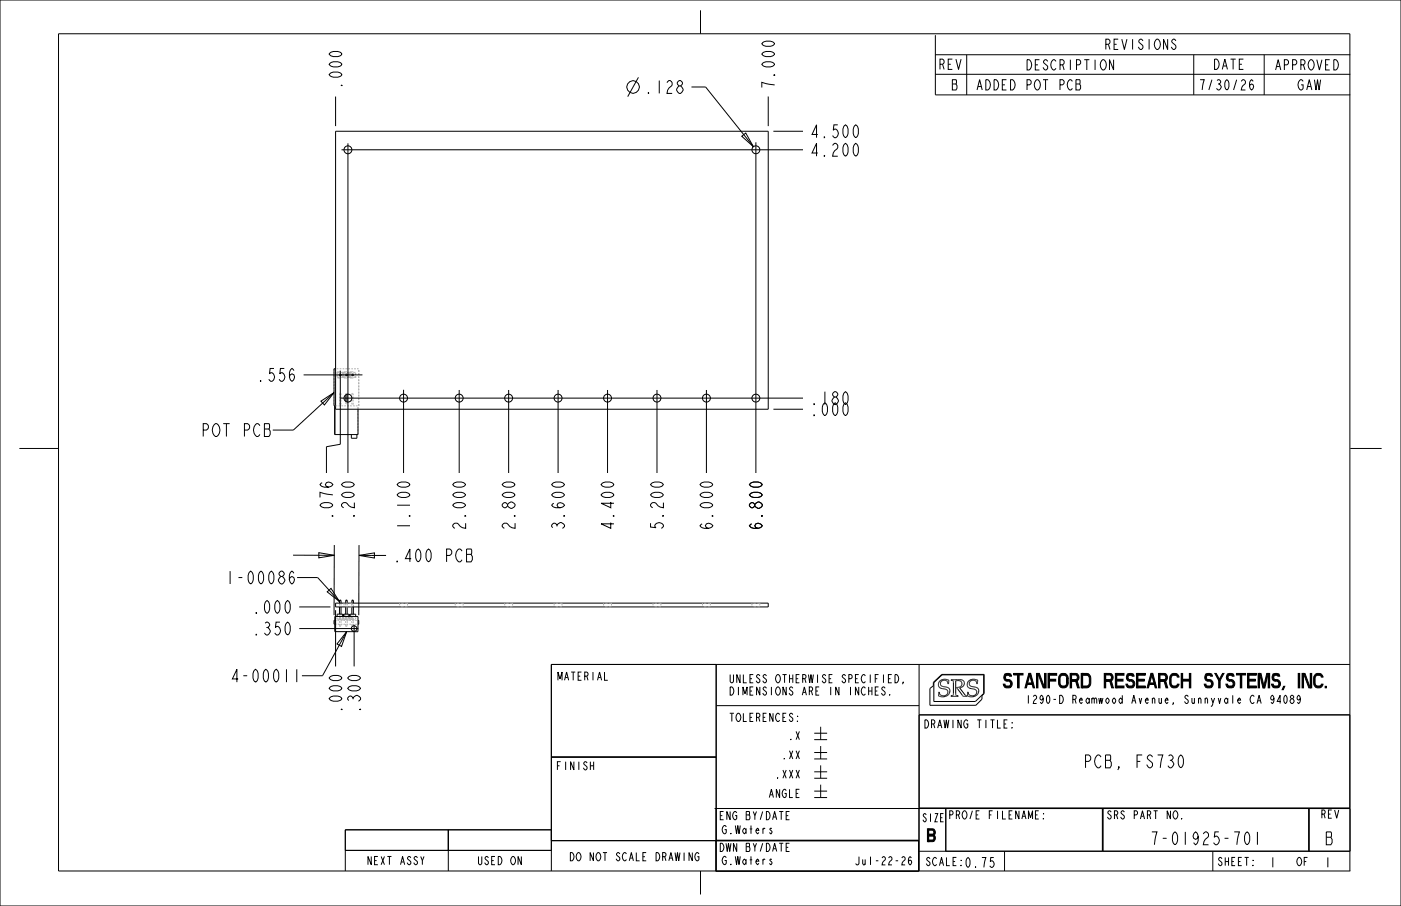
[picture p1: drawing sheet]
<svg xmlns="http://www.w3.org/2000/svg" width="432mm" height="279mm" viewBox="0 0 432 279" stroke-linecap="round" stroke-linejoin="round" font-family="sans-serif">
<g fill="none" stroke="#000" stroke-width=".31">
<path d="M0 0h431.8v279.4h-431.8zM215.9 3.2v7.2M288.3 10.8v18.5h127.9M288.3 16.9h127.9M297.9 16.9v12.4M367.9 16.9v12.4M389.6 16.9v12.4M103.4 29.8v9.1M196.8 23.9l-3.3 5.9M213.1 26.8h4.4l14.7 18.4M236.8 29.8v9.1M288.3 22.9h127.9"/>
<path d="M386.2 25.1l-.4-.5a2.15 2.15 0 0 0 0 3.2 1.05 1.05 0 0 0 0-1.9l-.5 .3-.2 .5M405.1 24.6l.5 3.2 .5-3.2 .4 3.2 .5-3.2M103.4 40.5h133.4v85.7h-133.4zM105.3 46.2h142.2M107.2 44.2v101.7M228.6 42l1.3-1 2.3 4.2zM233 43.9v102M238.4 40.5h9.1M93.6 115.6h18.1M103.4 113.7h-.4v11.5h.4M104.6 115.4v.5M104.6 115.4l.2 .1"/>
<path d="M104.6 115.9h.5M104.6 115.4h.5M104.8 115.5v.2M104.8 115.7h.2M104.8 115.5h.2M104.8 115.7l-.2 .2M104.9 114.3v22.7l-4.3 .8v8.1M105 115.5v.2M105 115.7l.1 .2M105.1 115.4v.5M105.1 115.4l-.1 .1M106.5 115.4v.5"/>
<path d="M106.5 115.4l.2 .1M106.5 115.9h.5M106.5 115.4h.5M106.7 115.5v.2M106.7 115.7h.2M106.7 115.5h.2M106.7 115.7l-.2 .2M106.9 115.5v.2M106.9 115.7l.1 .2M107 115.4v.5M107 115.4l-.1 .1M108.4 115.4v.5"/>
<path d="M108.4 115.4l.2 .1M108.4 115.9h.5M108.4 115.4h.5M108.6 115.5v.2M108.6 115.7h.2M108.6 115.5h.2M108.6 115.7l-.2 .2M108.8 115.5v.2M108.8 115.7l.1 .2M108.9 115.4v.5M108.9 115.4l-.1 .1M6 138.3h12"/>
<path d="M98.9 123.7l4.1-2.6-3 3.8zM103 121.1l-12.6 11.5h-6.3M103.2 125.2v8.8h7.1v-7.8M105 122.8h142.5M106.6 121.8v2M107 121.6v2.4M108.3 134v1.2h1.7v-1.2M124.4 120.2v25.7M141.5 120.3v25.6M156.8 120.3v25.6M172 120.3v25.6M187.2 120.3v25.6"/>
<path d="M202.5 120.3v25.6M217.7 120.3v25.6M238.4 126.2h9.1M416.2 138.3h9.6M90.3 171.2l12.7 .1M91.6 178.1h6.3l6.7 7.4M98.3 170.4l4.7 .9-4.7 .7zM103 168.1v21.6M110.6 171.3l4.8-.8v1.6zM110.6 171.3h8.4M110.7 168.1l-.1 21.6M92.2 187.2h9.6"/>
<path d="M92.2 193.8h18.2M100.8 182.5l1.2-1 2.6 4zM103.2 191.3h-.2l-.1 1.2h.3M103.2 190.1h7.1v4.7h-7.1zM103.4 186h133.4v1.2h-133.4zM103.4 188.2v17.3M104.6 187.2v2.2M104.6 185.2v.8M104.6 185.2l.2-.2 .3 .2M104.6 185.2h.5M105.1 187.2v2.2M105.1 185.2v.8"/>
<path d="M105.6 189.4h-1.7v.7M105.6 189.4v.7M105.6 189.4l.2 .2 .2-.2M105.7 189.5v.6M105.9 189.5v.6M106 189.4v.7M106 189.4h1.5M106.5 187.2v2.2M106.5 185.3v.7M106.5 185.3l.2-.3 .3 .3M106.5 185.3h.5M106.8 194.8l-1.5 4.6-1.4-.8z"/>
<path d="M106.8 194.8l-7.4 13.6h-6.3M107 187.2v2.2M107 185.3v.7M107.5 189.4v.7M107.5 189.4l.2 .2 .2-.2M107.6 189.5v.6M107.8 189.5v.6M107.9 189.4v.7M107.9 189.4h1.7v.7M108.4 187.2v2.2M108.4 185.3v.7M108.4 185.3l.2-.3 .3 .3"/>
<path d="M108.4 185.3h.5M108.9 187.2v2.2M108.9 185.3v.7M109.1 192.6v12.9M110.3 191.3h.3v1.2h-.3M220.7 217.6h62.6M220.7 204.9v63.7M278.4 210.6l-.1-.2 .1 .2-.3 .4M283.3 204.9l-.1 63.7M287.7 210.4l2.6-2.4h13v5.9l-.7 .7v1l-1.8 1.9h-14.2v-5.2l1.1-.8zM287.8 210.5l2.5-2.4h12.9v5.8l-2.6 2.4h-12.8zM289.6 210.1a2.13 2.13 0 0 1 2.8-.2v.9h-.3v-.4a1.13 1.13 0 0 0-1.6-.5 1.13 1.13 0 0 0-.4 1.6l.6 .2a1.74 1.74 0 0 1 2.1 1.3 2.22 2.22 0 0 1-3.5 1.5v-1h.2a1.26 1.26 0 0 0 1.6 1 1.26 1.26 0 0 0 .8-1.7l-.5-.3a1.76 1.76 0 0 1-2.2-1.3z"/>
<path d="M292 210.2h.1M293.5 209.8h-.3v-.2h2a1.34 1.34 0 0 1 1.5 .2 1.34 1.34 0 0 1 .4 1.5l-.5 .5-.8 .4 1.8 2.3M293.5 209.8h.1M293.5 214.5h.1M293.5 209.8l.1 .1M293.6 214.5h-.1M293.6 209.9h.1M293.7 214.5h-.1M293.7 209.9h.1M293.7 214.5h.1M293.8 209.9v.1M293.8 214.4l-.1 .1"/>
<path d="M293.8 210h.1M293.8 210v.1M293.8 214.4h.1M293.8 214.3v.1M293.8 210.1v.1M293.8 210.2v4.1M294.6 214.3v.1M294.6 214.4h.1M294.6 214.4l.1 .1M294.7 214.5h.1M294.8 214.5h.1M294.8 214.5l.5 .1v.2h-2.2v-.2l.4-.1"/>
<path d="M295 212.2v.1M295.2 212.5l-.4-.4a1.34 1.34 0 0 0 1.5-1.9l-.8-.3-.9 .1v4.3M295.2 212.5h.1M295.2 212.5l1.4 1.9M296.6 214.4l.1 .1M296.7 214.5l.1 .2M296.8 214.7l.1 .1M297.1 214.8h-.2M297.4 214.8h-.4M297.4 214.8h.1M297.6 214.5h.1M297.7 214.8h.1"/>
<path d="M297.7 214.5l.2 .3h-.4M298.5 210.1a2.13 2.13 0 0 1 2.8-.2v.9h-.3v-.4a1.13 1.13 0 0 0-1.6-.5 1.13 1.13 0 0 0-.4 1.6l.6 .2a1.74 1.74 0 0 1 2.1 1.3 2.22 2.22 0 0 1-3.5 1.5v-1h.2a1.26 1.26 0 0 0 1.6 1 1.26 1.26 0 0 0 .8-1.7l-.5-.3a1.76 1.76 0 0 1-2.2-1.3zM400.8 215.3l-.2 .4-.3 .2-.4-.2a.99 .99 0 0 1 .4-1.3 1.72 1.72 0 0 1 0 2.6l-.4-.5M416 204.9h-246.1v63.7M169.9 233.5h50.8M251 226.1h3.9M251 228.1h3.9M251 232.1h3.9M251 234.1h3.9M251 238h3.9M252.9 224.1v4M252.9 230.1v4"/>
<path d="M252.9 236v4M283.3 220.5h132.7M138.2 255.9v12.7M169.9 259.2h113.4M169.9 255.9h-63.5v12.7M169.9 259.3h113.2v9.4h-62.5v-9.4M220.2 249.3h195.9v13.2h-132.8M220.7 259.1h62.5M251 240h3.9M251 244h3.9M251 246h3.9M252.9 242v4"/>
<path d="M283.3 249.2h132.7M291.5 249.3v13.2M339.8 249.3v13.2M339.9 249.3v13.2M403.4 249.3v13.2M106.4 262.3h63.5M215.9 268.6v7.2M309.6 262.5v6.1M373.8 262.5v6.1M416 268.6v-258.2h-398v258.2h398.2"/>
<circle cx="195.1" cy="26.8" r="1.95"/>
<circle cx="107.2" cy="46.2" r="1.22"/>
<circle cx="233" cy="46.2" r="1.22"/>
<circle cx="107.2" cy="122.8" r="1.22"/>
<circle cx="124.4" cy="122.8" r="1.22"/>
<circle cx="141.5" cy="122.8" r="1.22"/>
<circle cx="156.8" cy="122.8" r="1.22"/>
<circle cx="172" cy="122.8" r="1.22"/>
<circle cx="187.2" cy="122.8" r="1.22"/>
<circle cx="202.5" cy="122.8" r="1.22"/>
<circle cx="217.7" cy="122.8" r="1.22"/>
<circle cx="233" cy="122.8" r="1.22"/>
<circle cx="109.1" cy="193.8" r=".86"/>
</g>
<g fill="none" stroke="#afafb4" stroke-width=".31">
<path d="M102.9 113.7v.6M102.9 114.7v.6M102.9 115.6v.6M102.9 116.6v.6M102.9 117.5v.6M102.9 118.5v.6M102.9 119.4v.6M102.9 113.7h.1M103.4 113.7h.1M103.8 113.7h.5M103.9 115.6v.6M103.9 116.5h.1"/>
<path d="M103.9 116.5h1M104.1 114.7v.3h.2M104.3 116.2h-.2v.3M104.4 114.7v.3M104.4 116.2v.3M104.6 115.4v.5M104.6 115.4l.1 .1M104.6 115.9h.1M104.6 115.4h.1M104.7 113.7h.5M104.8 115.5l-.1 .1M104.8 115.7l-.1 .1"/>
<path d="M104.9 114.7h-1v.5M105 115.5v.1M105 115.7v.1M105 115.5l.1 .2M105.1 115.3h-.6v.6h.6M105.3 114.7v.3h.2M105.4 115.9h.6M105.4 115.3h.6M105.5 116.2h-.2v.3M105.6 113.7h.5M105.6 114.7l.1 .1M105.6 114.7v1.8"/>
<path d="M105.7 114.9h.1M105.8 114.9v.9M105.8 116.4l-.1 .1M106 116.4v.1M106 114.8l-.1 .1M106 116.5h.9M106 116.2h.2M106 115h.2M106.3 115.9h.6M106.3 115.3h.6M106.3 114.7v.3M106.3 116.2v.3"/>
<path d="M106.5 113.7h.5M106.5 115.4v.3M106.5 115.4v.5M106.5 115.4l.1 .1M106.6 115.5v.1M106.6 115.7h.1M106.6 115.5h.1M106.6 115.7v.1M106.9 115.5v.1M106.9 115.7v.1M106.9 115.5l.1 .2M106.9 114.7h-.9v1.8"/>
<path d="M107.2 114.7v.3h.2M107.2 115.9h.6M107.2 115.3h.6M107.4 113.7h.5M107.4 116.2h-.2v.3M107.5 116.4v.1M107.5 115.6v.6M107.5 114.7v.5M107.5 114.7h.1M107.5 115.1v.5M107.5 116v.5M107.6 114.9l.1 .9"/>
<path d="M107.7 116.4l-.1 .1M107.9 114.8l-.1 .1M107.9 116.4v.1M107.9 116.5h1M107.9 115h.2M107.9 115.6v.6h.2M107.9 116v.5M107.9 114.7h.1M107.9 115.1v.5M108.1 115.9h.5M108.1 115.3h.5M108.2 114.7v.3"/>
<path d="M108.2 116.2v.3M108.3 113.7h.5M108.4 115.4v.5M108.4 115.4l.1 .1M108.4 115.9h.1M108.4 115.4h.1M108.6 115.5v.1M108.6 115.7h.1M108.6 115.5h.1M108.6 115.7l-.1 .1M108.8 115.5v.1M108.8 115.7v.1"/>
<path d="M108.8 115.5l.1 .2M108.9 114.7h-1v.5M109 115.3v.6M109.1 114.7v.3h.2M109.1 113.7h.6M109.3 116.2h-.2v.3M109.4 114.7v.3M109.4 116.2v.3M109.6 114.7h.1M109.6 115.1v.5M109.6 116v.5M110 113.7h.6"/>
<path d="M110.6 114.1v.6M110.6 115.1v.5M110.6 116v.6M110.6 117v.5M110.6 117.9v.6M110.6 118.9v.5M110.6 119.8v.6M102.9 120.4v.6M102.9 121.3v.6M102.9 122.3v.6M102.9 123.3v.5M102.9 124.2v.6"/>
<path d="M102.9 125.2h.1M103.4 125.2h.6M104.3 125.2h.6M104.7 122.3v.6M104.7 123.2v.6M104.7 124.2v.6M104.9 121.3h-.2v.6M105.1 121.3v.6M105.1 122.3v.6M105.1 123.2v.6M105.1 124.2v.6M105.2 125.2h.5"/>
<path d="M106.1 125.2h.5M106.6 123.8v.8M106.8 121.3h-.2v.3M107 121.3v.2M107 124v.7M107 125.2h.5M107.9 125.2h.5M108.5 122.3v.6M108.5 123.2v.6M108.5 124.2v.6M108.7 121.3h-.2v.6M108.8 125.2h.5"/>
<path d="M108.8 121.3v.6M108.8 122.3v.6M108.8 123.2v.6M108.8 124.2v.6M109.7 125.2h.5M110.3 125.6v.6M110.3 126.5v.6M110.3 127.5v.6M110.3 128.5v.6M110.3 129.5v.6M110.3 130.5v.6M110.3 131.5v.5"/>
<path d="M110.3 132.4v.6M110.3 133.4v.6M110.6 120.8v.5M110.6 121.7v.6M110.6 122.7v.6M110.6 123.6v.6M110.6 124.6v.6M110.6 125.2h.1M103.2 192.5h.5M103.2 191.3h.5M103.9 190.4v.5h1M104.1 192.5l.5-.1v.6h.3"/>
<path d="M104.1 191.1v.2h.5M104.4 190.9v.3M104.5 190.3h.6zM104.6 191.5v.6M104.6 190.7v.5M104.6 189.8v.5M104.6 186v.7M104.7 193.1l.2 .1M105 192.5h.5M105 191.3h.5M105 193.1v.1M105.1 192.4v.6"/>
<path d="M105.1 191.5v.6M105.1 190.7v.5M105.1 189.8v.5M105.1 186v.7M105.3 191.1v.2M105.4 190.3l.6 .1h-.6M105.6 190.6v.7M105.7 190.4l.1 .3M105.9 192.5h.5M105.9 191.3h.5M105.9 190.8l1 .1M105.9 190.4v.4"/>
<path d="M106 190.6v.7M106 186v.7M106.3 190.4h.6M106.3 190.3h.6M106.3 190.9v.3M106.5 187.2h.7M106.5 186h.7M106.5 192.4v.6h.3M106.5 191.6v.5M106.5 190.7v.5M106.5 189.8v.5M106.5 186v.7"/>
<path d="M106.6 193.1l.2 .1M106.8 192.5h.5M106.8 191.3h.5M106.9 193.1v.1M107 192.5v.5M107 191.6v.5M107 190.7v.5M107 189.8v.5M107 186v.7M107.2 191.1v.2M107.2 190.4h.6M107.2 190.3h.6"/>
<path d="M107.5 190.6v.7M107.6 190.4v.4M107.7 192.5h.5M107.7 191.3h.5M107.7 190.7l-.1 .2M107.7 186h.8v.7M107.7 187.2h.8M107.8 190.8l1.1 .1M107.8 190.4v.4M107.9 190.6v.7M108.1 190.4h.5M108.1 190.3h.5"/>
<path d="M108.2 190.9v.3M108.4 192.5v.5h.3M108.4 191.6v.5M108.4 190.7v.5M108.4 189.8v.5M108.4 186v.7M108.5 193.1l.2 .1M108.5 192.5h.6M108.8 193.1v.1M108.9 192.5v.5M108.9 191.6v.5M108.9 190.7v.5"/>
<path d="M108.9 189.8v.5M108.9 186.5v.7M109 190.3h.1M109.1 191.1v.2h-.6M109.4 190.9v.3M109.4 192.5h.6M109.4 191.3h.6M109.6 190.5v.4M110.3 192.5h.1M110.3 191.3h.1M123.2 186v.7M123.2 187.2h.1"/>
<path d="M123.2 186h.1M123.7 187.2h.7M123.7 186h.7M124.9 186h.7v.7M124.9 187.2h.7M140.3 186v.7M140.8 187.2h.7M140.8 186h.7M142 186h.7v.7M142 187.2h.7M155.5 186v.7M156 187.2h.8"/>
<path d="M156 186h.8M157.3 186h.7v.7M157.3 187.2h.7M170.8 186v.7M171.3 187.2h.7M171.3 186h.7M172.5 186h.7v.7M172.5 187.2h.7M186 186v.7M186.5 187.2h.7M186.5 186h.7M187.7 187.2h.8"/>
<path d="M187.7 186h.8v.7M201.3 186v.7M201.8 187.2h.7M201.8 186h.7M203 187.2h.7M203 186h.7v.7M216.5 186v.7M217 187.2h.7M217 186h.7M218.2 187.2h.7M218.2 186h.7v.7M231.7 186v.7"/>
<path d="M232.2 187.2h.8M232.2 186h.8M233.5 187.2h.7M233.5 186h.7v.7"/>
</g>
<path d="M105.1 191l-.2-.2-.2 .2 .2 .2 .2-.2M107 191l-.2-.2-.2 .2 .2 .2 .2-.2M108.8 191l-.2-.2-.1 .2 .1 .2 .2-.2" fill="none" stroke="#afafb4" stroke-width=".31" stroke-dasharray=".5 .4" stroke-linecap="butt"/>
<text font-size="5.8" x="309.2" y="212.1">STANFORD RESEARCH SYSTEMS, INC.</text>
<g font-size="5.2">
<text x="105.4" y="27.8" transform="rotate(-90 105.4 27.8)">.000</text>
<text x="198.4" y="28.8">.128</text>
<text x="238.8" y="27.8" transform="rotate(-90 238.8 27.8)">7.000</text>
<text x="249.5" y="42.5">4.500</text>
<text x="249.5" y="48.2">4.200</text>
<text x="78.9" y="117.6">.556</text>
<text x="249.5" y="124.8">.180</text>
<text x="249.5" y="128.2">.000</text>
<text x="61.8" y="134.6">POT PCB</text>
<text x="102.6" y="160.6" transform="rotate(-90 102.6 160.6)">.076</text>
<text x="109.2" y="160.6" transform="rotate(-90 109.2 160.6)">.200</text>
<text x="126.4" y="163.7" transform="rotate(-90 126.4 163.7)">1.100</text>
<text x="143.5" y="163.7" transform="rotate(-90 143.5 163.7)">2.000</text>
<text x="158.8" y="163.7" transform="rotate(-90 158.8 163.7)">2.800</text>
<text x="174" y="163.7" transform="rotate(-90 174 163.7)">3.600</text>
<text x="189.2" y="163.7" transform="rotate(-90 189.2 163.7)">4.400</text>
<text x="204.5" y="163.7" transform="rotate(-90 204.5 163.7)">5.200</text>
<text x="219.7" y="163.7" transform="rotate(-90 219.7 163.7)">6.000</text>
<text x="235" y="163.7" transform="rotate(-90 235 163.7)">6.800</text>
<text x="121" y="173.3">.400 PCB</text>
<text x="69.3" y="180.1">1-00086</text>
<text x="77.5" y="189.2">.000</text>
<text x="77.5" y="195.8">.350</text>
<text x="70.8" y="210.4">4-00011</text>
<text x="105.4" y="220.2" transform="rotate(-90 105.4 220.2)">.000</text>
<text x="111.1" y="220.2" transform="rotate(-90 111.1 220.2)">.300</text>
<text x="334.2" y="236.8">PCB, FS730</text>
<text x="285.8" y="259.6">B</text>
<text x="354.6" y="260.5">7-01925-701</text>
<text x="408.2" y="260.5">B</text>
</g>
<g font-size="4.1">
<text x="340.2" y="15.3">REVISIONS</text>
<text x="289.1" y="21.4">REV</text>
<text x="315.9" y="21.6">DESCRIPTION</text>
<text x="373.7" y="21.4">DATE</text>
<text x="392.7" y="21.6">APPROVED</text>
<text x="293" y="27.8">B</text>
<text x="300.5" y="27.8">ADDED POT PCB</text>
<text x="367.3" y="27.8">7/30/26</text>
<text x="397.1" y="27.8">GAW</text>
</g>
<g font-size="4">
<text x="297.1" y="267.5">0.75</text>
<text x="391.1" y="267.5">1</text>
<text x="408" y="267.5">1</text>
</g>
<g font-size="3.3">
<text x="171.6" y="209.8">MATERIAL</text>
<text x="224.5" y="210.6">UNLESS OTHERWISE SPECIFIED,</text>
<text x="224.5" y="214.4">DIMENSIONS ARE IN INCHES.</text>
<text x="315.9" y="217">1290-D Reamwood Avenue, Sunnyvale CA 94089</text>
<text x="224.5" y="222.5">TOLERENCES:</text>
<text x="284.6" y="224.5">DRAWING TITLE:</text>
<text x="242.4" y="228.1">.X</text>
<text x="171.3" y="237.4">FINISH</text>
<text x="240.4" y="234.1">.XX</text>
<text x="236.4" y="246">ANGLE</text>
<text x="238.4" y="240">.XXX</text>
<text x="221.5" y="252.8">ENG BY/DATE</text>
<text x="222.3" y="257.1">G.Waters</text>
<text x="284.1" y="253.4">SIZE</text>
<text x="292.2" y="252.6">PRO/E FILENAME:</text>
<text x="340.9" y="252.6">SRS PART NO.</text>
<text x="406.9" y="252.3">REV</text>
<text x="221.5" y="262.6">DWN BY/DATE</text>
<text x="112.9" y="266.7">NEXT ASSY</text>
<text x="147" y="266.7">USED ON</text>
<text x="175.3" y="265.5">DO NOT SCALE DRAWING</text>
<text x="222.3" y="266.6">G.Waters</text>
<text x="263.7" y="266.7">Jul-22-26</text>
<text x="285.1" y="267">SCALE:</text>
<text x="375.1" y="267">SHEET:</text>
<text x="399.4" y="267">OF</text>
</g>
</svg>
